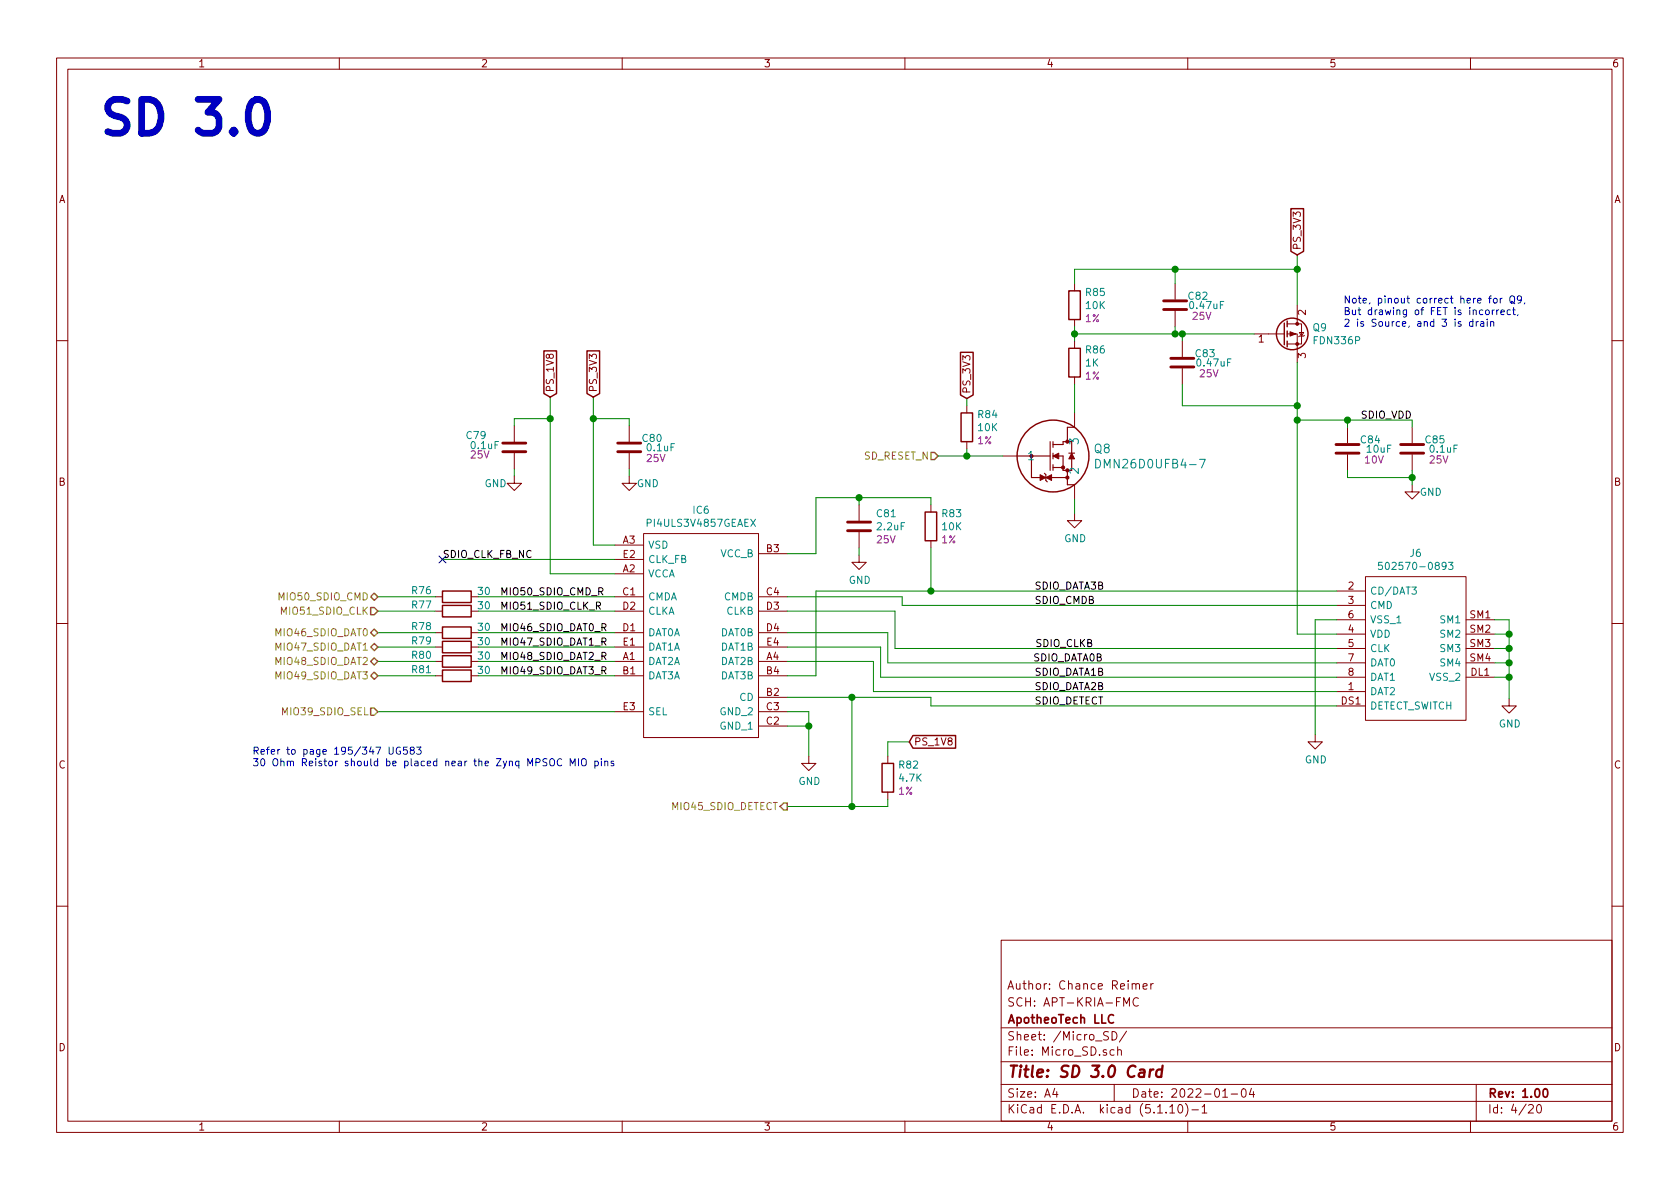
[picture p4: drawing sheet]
<svg xmlns="http://www.w3.org/2000/svg" width="297mm" height="210mm" viewBox="0 0 297 210" stroke-linecap="round" stroke-linejoin="round" font-family="sans-serif">
<g fill="none" stroke="#840000" stroke-width=".18">
<path d="M10 10.3h277v189.9h-277zM12 12.2h273v186.1h-273zM60 10.3v1.9M110 10.3v1.9M160 10.3v1.9M210 10.3v1.9M260 10.3v1.9M190 50.2v1.2M190 56.5v1.3M207.8 50.2v2.8M207.8 55v2.8M221.7 59h5.4"/>
<path d="M227.6 59h1.8v5.1M227.6 57.3h2.5v3.5h-2.5M229.4 54v3.3M229.7 58.8h.8l-.4 .6zM230.6 59.3l-.1 .1h-.8l-.1 .2M10 60.2h2M90.9 75.3v2.8M111.3 75.3v2.8M170.9 71.7v1.3M170.9 78.1v1.3M190 60.3v1.3M190 66.7v1.2"/>
<path d="M190 73v2.6M209 60.3v2.8M209 65.1v2.8M238.3 75.6v2.8M249.7 75.6v2.8M285 60.2h2M90.9 84.2v1.3h-1.2l1.2 1.2 1.3-1.2h-1.3M90.9 80.1v2.8M108.7 96.4h5.1M108.7 98.9h5.1M111.3 84.2v1.3h1.2l-1.2 1.2-1.3-1.2h1.3M111.3 80.1v2.8"/>
<path d="M113.8 94.4h20.3v36h-20.3zM134.1 97.9h5.1M151.9 98.2v1.2h1.3l-1.3 1.3-1.3-1.3h1.3M151.9 89.3v2.8M151.9 94.1v2.8M164.6 89.3v1.2M164.6 95.6v1.3M177.3 80.6h2.5M190 90.8v1.3h1.3l-1.3 1.2-1.3-1.2h1.3M190 85.7v2.6M238.3 80.4v2.8M249.7 85.7v1.3h1.3l-1.3 1.3-1.3-1.3h1.3"/>
<path d="M249.7 80.4v2.8M10 110.3h2M77 119.5h1.2M77 105.5h1.2M77 108.1h1.2M77 117h1.2M77 111.9h1.2M77 114.4h1.2M83.3 119.5h1.3M83.3 105.5h1.3M83.3 108.1h1.3M83.3 117h1.3"/>
<path d="M83.3 111.9h1.3M83.3 114.4h1.3M108.7 119.5h5.1M108.7 105.5h5.1M108.7 108.1h5.1M108.7 117h5.1M108.7 111.9h5.1M108.7 114.4h5.1M108.7 101.5h5.1M134.1 119.5h5.1M134.1 105.5h5.1M134.1 108.1h5.1"/>
<path d="M134.1 117h5.1M134.1 111.9h5.1M134.1 114.4h5.1M236.3 104.5h5.1M236.3 107.1h5.1M236.3 112.1h5.1M236.3 114.7h5.1M236.3 109.6h5.1M236.3 117.2h5.1M236.3 119.8h5.1M241.4 102h17.8v25.4h-17.8zM259.2 112.1h5.1"/>
<path d="M259.2 114.7h5.1M259.2 109.6h5.1M259.2 117.2h5.1M259.2 119.8h5.1M285 110.3h2M108.7 125.9h5.1M134.1 123.3h5.1M134.1 128.4h5.1M134.1 125.9h5.1M143 133.7v1.3h1.3l-1.3 1.3-1.3-1.3h1.3M157 133.7v1.3M232.5 129.9v1.3h1.3l-1.3 1.3-1.2-1.3h1.2"/>
<path d="M236.3 122.3h5.1M236.3 124.8h5.1M266.8 123.6v1.2h1.3l-1.3 1.3-1.2-1.3h1.2M157 140.1v1.2M10 160.2h2M177 166.3h108v32h-108zM198.7 177.9v-1.5l.5 1.1 .5-1.1v1.5M200.2 174.1l.1-.1a.37 .37 0 0 1 .5 .1v.8M200.8 174.1l.2-.2 .4 .1 .1 .9M201.3 176.6a.7 .7 0 0 0-.9 .2 .7 .7 0 0 0 .1 .9 .55 .55 0 0 0 .8 .1M202.1 174.4l.7-.1v-.3l-.5-.1-.2 .2 .1 .7h.6M203.5 173.9v1"/>
<path d="M203.9 173.9l-.3 .1-.1 .2M285 160.2h2M60 198.3v1.9M110 198.3v1.9M160 198.3v1.9M177 194.8h108M177 191.8h108M177 187.8h108M177 181.8h108M186.5 192.5l-.4 1h1M186.8 193v1M196 182.5l-.6-.1-.3 .3 .1 .3 .7 .4v.4l-.2 .1-.6-.1"/>
<path d="M196.6 182.4a.76 .76 0 0 1 .9 .8 .76 .76 0 0 1-.9 .7zM197 185.7l-.5-.1-.2 .3v.6l.2 .1 .5-.1M197 191.8v3M197.6 185.7h.1a.37 .37 0 0 1 .6 .1v.8M197.6 185.1v1.5M199.2 182.3l-1.3 2M206.8 195.8l.5-.5v1.5M206.8 196.8h.9M208.5 195.4l.1-.1a.8 .8 0 0 1 .5 .8 .8 .8 0 0 1-.5 .7 1 1 0 0 1-.1-1.4zM209.6 195.1a1.71 1.71 0 0 1 0 2.3M210 198.3v1.9M210.7 196.3h1.2"/>
<path d="M212.5 195.8l.5-.5v1.5M212.5 196.8h.9M216.2 194h.8M217.7 193.5h1.1M219.6 192.7l.4-.2a.94 .94 0 0 1 0 1.5 .82 .82 0 0 1-.4-1.3zM221.3 192.5l-.4 1h.9M221.6 193v1M260 198.3v1.9M261 191.8v6.5M270.3 195.5l.2-.2h.3l.3 .5-.9 1h.9M271.8 195.5l.4-.2a.94 .94 0 0 1 0 1.5 .79 .79 0 0 1-.4-1.3z"/>
</g>
<path d="M196.9 179.6a.59 .59 0 0 0-.8 0 .59 .59 0 0 0-.1 .7 .56 .56 0 0 0 .2 .5 .56 .56 0 0 0 .7 0M272.9 192.7l.4-.2a.94 .94 0 0 1 0 1.5l-.4-.3-.1-.6z" fill="none" stroke="#840000" stroke-width=".3"/>
<path d="M201.5 189.2h.8v1.2M203.4 189.1l-.2 1.3M203.9 189.1a.54 .54 0 0 0-.6 .4M205.5 189.2a.68 .68 0 0 0-1 .3l-.1 .6 .1 .2 .2 .1 .6-.1M205.6 188.4l-.3 2" fill="none" stroke="#840000" stroke-width=".41"/>
<g fill="none" stroke="#840000" stroke-width=".51">
<path d="M205.7 53.2h4.1M205.7 54.7h4.1M88.9 78.4h4.1M88.9 79.9h4.1M109.2 78.4h4.1M109.2 79.9h4.1M207 63.4h4.1M207 64.9h4.1M236.2 78.6h4.1M247.6 78.6h4.1M149.9 93.8h4M149.9 92.3h4"/>
<path d="M236.2 80.1h4.1M247.6 80.1h4.1"/>
</g>
<g fill="none" stroke="#840000" stroke-width=".25">
<path d="M228.2 36.9h2.3v7.5l-1.1 .7-1.2-.7zM189 51.4h2v5.1h-2zM227.1 57.1v3.9M227.6 56.8v1M227.6 58.5v1.1M96.2 62h2.2v7.6l-1.1 .6-1.1-.6zM103.8 62h2.2v7.6l-1.1 .6-1.1-.6zM169.8 62.3h2.3v7.5l-1.2 .7-1.1-.7zM169.9 73h2.1v5.1h-2.1zM189 61.6h2v5.1h-2zM227.6 60.3v1M163.6 90.5h2v5.1h-2z"/>
<path d="M78.2 118.5h5.1v2h-5.1zM78.2 104.5h5.1v2h-5.1zM78.2 107.1h5.1v2h-5.1zM78.2 115.9h5.1v2.1h-5.1zM78.2 110.9h5.1v2h-5.1zM78.2 113.4h5.1v2h-5.1zM156 135h2v5.1h-2zM161.4 130.1h7.6v2.2h-7.6l-.6-1.1z"/>
<circle cx="228.5" cy="59" r="2.79"/>
<circle cx="186.2" cy="80.6" r="6.3"/>
</g>
<path d="M193.7 81.2a.77 .77 0 0 1 .9 .8 .77 .77 0 0 1-.9 .7zM212.1 81.2h1l-.7 1.5M244.4 99.4h-.6l-.1 .6 .5-.1 .2 .3v.3l-.2 .2-.5-.1M256.1 99.4h.8l-.4 .5 .3 .1v.6l-.1 .1-.6-.1M249.6 103.8h.8l-.4 .5 .4 .1v.5l-.2 .2-.6-.2" fill="none" stroke="#008484" stroke-width=".18"/>
<g fill="#840000" stroke="#840000" stroke-width=".18">
<path d="M228.1 58.7l1 .3-1 .4z"/>
<path d="M183.9 83.9l1 .5-1 .6z"/>
<path d="M184.9 84.4l1-.5v1.1z"/>
<path d="M186.2 80.6l1-.5v1z"/>
<path d="M189.5 80.1l.5 1h-1z"/>
<circle cx="229.4" cy="60.8" r=".25"/>
<circle cx="229.4" cy="57.3" r=".25"/>
<circle cx="188" cy="82.7" r=".28"/>
<circle cx="188.7" cy="84.4" r=".28"/>
<circle cx="188.7" cy="83.2" r=".28"/>
<circle cx="188.7" cy="78.1" r=".28"/>
</g>
<g fill="none" stroke="#840000" stroke-width=".2">
<path d="M185.7 78.1v5.1M186.2 78.6h1.8v-.5h1.5v5.1h-1.5v-2.6h-1.8M186.2 78.1v1M190 75.6h-1.3v2.5M179.8 80.6h5.9M182.4 80.6v3.8h1.5M184.7 83.7l.2 .2v1.1l.3 .2M185.9 84.4h2.8M186.2 80.1v1M186.2 82.2v1M186.2 82.7h1.8M188.7 83.2v2.5h1.3"/>
<path d="M189 80.1h1"/>
</g>
<g fill="none" stroke="#008400" stroke-width=".18">
<path d="M190 59h31.7M190 57.8v2.5M207.8 47.6v2.6M207.8 57.8v1.2M209 59v1.3M229.4 47.6h-39.4v2.6M229.4 45.1v8.9M97.3 70.2v31.3h11.4M97.3 74h-6.4v1.3M104.9 74h6.4v1.3M104.9 70.2v26.2h3.8M170.9 70.5v1.2"/>
<path d="M170.9 79.4v1.2M190 67.9v5.1M209 67.9v3.8h20.4M229.4 74.3h20.3v1.3M229.4 64.1v48h6.9M238.3 74.3v1.3M78.2 98.9h30.5M90.9 82.9v1.3M111.3 82.9v1.3M151.9 88v1.3M151.9 96.9v1.3M164.6 89.3v-1.3h-20.3v9.9h-5.1"/>
<path d="M164.6 96.9v7.6M165.9 80.6h11.4M190 88.3v2.5M238.3 83.2v1.2h11.4M249.7 83.2v2.5M66.8 114.4h10.2M66.8 117h10.2M66.8 108.1h10.2M66.8 105.5h10.2M66.8 111.9h10.2M66.8 119.5h10.2M84.6 114.4h24.1"/>
<path d="M84.6 117h24.1M84.6 108.1h24.1M84.6 105.5h24.1M84.6 111.9h24.1M84.6 119.5h24.1M139.2 108.1h19v6.6h78.1M139.2 114.4h16.5v5.4h80.6M139.2 105.5h20.3v1.6h76.8M139.2 117h15.2v5.3h81.9M139.2 111.9h17.8v5.3h79.3M236.3 104.5h-92v15h-5.1M236.3 109.6h-3.8v20.3"/>
<path d="M264.3 109.6h2.5v14M264.3 114.7h2.5M264.3 117.2h2.5M264.3 119.8h2.5M264.3 112.1h2.5M66.8 125.9h41.9M139.2 123.3h25.4v1.5h71.7M139.2 125.9h3.8v7.8M139.2 128.4h3.8M150.6 123.3v19.3M160.8 131.2h-3.8v2.5M157 141.3v1.3h-17.8"/>
</g>
<path d="M164.6 80h.6l.7 .6-.7 .7h-.6zM65.5 107.4h.7l.6 .7-.6 .6h-.7zM65.5 117l.7-.7 .6 .7-.6 .6zM65.5 105.5l.7-.6 .6 .6-.6 .7zM65.5 114.4l.7-.6 .6 .6-.6 .7zM66.2 118.9l.6 .6-.6 .6-.7-.6zM66.2 111.2l.6 .7-.6 .6-.7-.6zM65.5 125.2h.7l.6 .7-.6 .6h-.7zM138.6 142h.6v1.3h-.6l-.7-.7z" fill="none" stroke="#848400" stroke-width=".25"/>
<g fill="none" stroke="#0000c2" stroke-width=".18">
<path d="M260.4 56.9h-.4l-.2 .2 .1 .6h.5M260.4 56.4v1.3M261 56.9v.8M261.4 56.9l-.4 .2M261.8 56.9h.5l.1 .8M262.4 57.2h-.5l-.2 .2 .1 .3h.6M262.8 54.9l.3-.1 .2 .2-.1 .6h-.3l-.2-.1zM263 56.4v.2M263 56.9v.8M263.2 52.8h.5M263.6 57l.1-.1h.3l.1 .8M263.6 56.9v.8"/>
<path d="M263.7 52.3l-.3 .2v1.1M263.9 54.8v.8M264.2 52.8h.3l.2 .2-.1 .5-.3 .1-.3-.2zM264.2 54.8l-.3 .2M264.6 54.8v.8M265 54.8l-.4 .2M265.3 52.8v.8M265.4 55.2l.6-.1-.1-.2-.3-.1-.2 .2v.6h.5M265.6 52.8l-.3 .2M267 52.5a.45 .45 0 0 1 .7 0 .88 .88 0 0 1-.2 1.1l-.4-.1a1.07 1.07 0 0 1-.1-1zM267.1 54.9l-.4-.1-.2 .2 .1 .6h.5M267.2 53.3l.6 .4"/>
<path d="M267.4 54.8h.5M267.6 54.4v1.1l.3 .1M268.4 55.6l-.1 .2M269 52.9l-.2 .2h-.4l-.1-.2 .1-.5 .4-.1 .1 .1a.84 .84 0 0 1-.3 1.2h-.2M269.6 53.5l-.1 .3M68.8 132.1v1l.2 .3h.3l.2-.3v-1M70.8 132.2a.59 .59 0 0 0-.8 .5 .59 .59 0 0 0 .8 .6v-.5h-.2M72 132.1h-.6l-.1 .6 .2-.1 .5 .1v.5l-.2 .2-.5-.2M72.8 132.7l-.3-.3 .3-.3h.2l.3 .3-.1 .1-.6 .2-.1 .2v.2l.3 .3 .3-.1 .2-.2v-.2l-.3-.2M73.7 132.1h.7l-.4 .5 .4 .1-.1 .6-.4 .1-.2-.2M97.3 134.3l.2-.1a.45 .45 0 0 1 .5 .4v.4l-.1 .4h-.5a1.07 1.07 0 0 1-.1-1.1zM99.3 134.3a.6 .6 0 0 0-.8 .4 .6 .6 0 0 0 .6 .7l.2-.1"/>
<path d="M100.8 135.4v-1.2l.4 .9 .5-.9v1.2M102.3 134.2v1.2M102.9 134.3a.45 .45 0 0 1 .7 0 .88 .88 0 0 1-.2 1.1h-.4a1.07 1.07 0 0 1-.1-1.1zM105.2 134.6h.3l.3 .2-.1 .6h-.5M105.2 134.6v1.3M106.3 134.2v.1M106.3 134.6v.8M106.9 134.7l.2-.1h.3l.1 .8M106.9 134.6v.8M108.5 134.6h-.3l-.2 .2 .1 .1 .4 .2v.3h-.5"/>
</g>
<path d="M44.4 18.2a1.42 1.42 0 0 1 1.5-.6 1.42 1.42 0 0 1 1.1 1.1 4.6 4.6 0 0 1-.5 4.6 1.43 1.43 0 0 1-2.3-.9 5.2 5.2 0 0 1 .2-4.2z" fill="none" stroke="#0000c2" stroke-width="1.2"/>
<g fill="#008400" stroke="#008400" stroke-width=".25">
<circle cx="150.6" cy="123.3" r=".51"/>
<circle cx="104.9" cy="74" r=".51"/>
<circle cx="97.3" cy="74" r=".51"/>
<circle cx="143" cy="128.4" r=".51"/>
<circle cx="150.6" cy="142.6" r=".51"/>
<circle cx="151.9" cy="88" r=".51"/>
<circle cx="266.8" cy="112.1" r=".51"/>
<circle cx="266.8" cy="114.7" r=".51"/>
<circle cx="266.8" cy="117.2" r=".51"/>
<circle cx="266.8" cy="119.8" r=".51"/>
<circle cx="207.8" cy="59" r=".51"/>
<circle cx="164.6" cy="104.5" r=".51"/>
<circle cx="170.9" cy="80.6" r=".51"/>
<circle cx="190" cy="59" r=".51"/>
<circle cx="249.7" cy="84.4" r=".51"/>
<circle cx="238.3" cy="74.3" r=".51"/>
<circle cx="229.4" cy="47.6" r=".51"/>
<circle cx="229.4" cy="74.3" r=".51"/>
<circle cx="229.4" cy="71.7" r=".51"/>
<circle cx="209" cy="59" r=".51"/>
<circle cx="207.8" cy="47.6" r=".51"/>
</g>
<path d="M77.6 98.3l1.2 1.2M78.8 98.3l-1.2 1.2" fill="none" stroke="#000084" stroke-width=".18"/>
<text font-size="8.3" fill="#0000c2" x="17.1" y="23.9">SD 3.0</text>
<text font-size="2.8" fill="#840000" x="178" y="190.5">Title: SD 3.0 Card</text>
<g font-size="2.1" fill="#008484">
<text x="181.5" y="81.4">1</text>
<text x="190.7" y="78.4" transform="rotate(-90 190.7 78.4)">3</text>
<text x="193.5" y="80.1">Q8</text>
<text x="194.7" y="82.8">DMN26D0UFB4-7</text>
<text x="190.7" y="84" transform="rotate(-90 190.7 84)">2</text>
</g>
<g font-size="2.1" fill="#840000">
<text x="178" y="178">SCH: APT-KRIA-FMC</text>
<text x="178" y="175">Author: Chance Reimer</text>
<text x="178" y="184">Sheet: /Micro_SD/</text>
<text x="178" y="181">ApotheoTech LLC</text>
<text x="178" y="186.7">File: Micro_SD.sch</text>
<text x="178" y="196.9">KiCad E.D.A. kicad (5.1.10)-1</text>
<text x="178" y="194.1">Size: A4</text>
<text x="200" y="194.1">Date: 2022-01-04</text>
<text x="263" y="194.1">Rev: 1.00</text>
<text x="263" y="196.9">Id: 4/20</text>
</g>
<g font-size="1.8" fill="#840000">
<text x="35" y="11.9">1</text>
<text x="85" y="11.9">2</text>
<text x="135" y="11.9">3</text>
<text x="185" y="11.9">4</text>
<text x="235" y="11.9">5</text>
<text x="285" y="11.9">6</text>
<text x="10.4" y="35.9">A</text>
<text x="285.4" y="35.9">A</text>
<text x="230" y="44.3" transform="rotate(-90 230 44.3)">PS_3V3</text>
<text x="230.9" y="55.7" transform="rotate(-90 230.9 55.7)">2</text>
<text x="222.5" y="60.6">1</text>
<text x="230.9" y="63.3" transform="rotate(-90 230.9 63.3)">3</text>
<text x="97.9" y="69.4" transform="rotate(-90 97.9 69.4)">PS_1V8</text>
<text x="105.5" y="69.4" transform="rotate(-90 105.5 69.4)">PS_3V3</text>
<text x="171.6" y="69.7" transform="rotate(-90 171.6 69.7)">PS_3V3</text>
<text x="10.4" y="85.9">B</text>
<text x="285.4" y="85.9">B</text>
<text x="110.1" y="101.2">A2</text>
<text x="110.1" y="96.1">A3</text>
<text x="110.2" y="98.7">E2</text>
<text x="135.5" y="97.7">B3</text>
<text x="110.1" y="105.3">C1</text>
<text x="110.1" y="107.8">D2</text>
<text x="135.5" y="105.3">C4</text>
<text x="135.5" y="107.8">D3</text>
<text x="238.4" y="104.3">2</text>
<text x="238.4" y="106.8">3</text>
<text x="110.1" y="111.6">D1</text>
<text x="135.5" y="111.6">D4</text>
<text x="238.4" y="111.9">4</text>
<text x="238.4" y="109.3">6</text>
<text x="259.9" y="109.3">SM1</text>
<text x="259.9" y="111.9">SM2</text>
<text x="110.1" y="116.7">A1</text>
<text x="110.1" y="119.2">B1</text>
<text x="110.2" y="114.2">E1</text>
<text x="135.5" y="116.7">A4</text>
<text x="135.5" y="119.2">B4</text>
<text x="135.6" y="114.2">E4</text>
<text x="238.4" y="114.4">5</text>
<text x="238.4" y="117">7</text>
<text x="238.4" y="119.5">8</text>
<text x="259.9" y="114.4">SM3</text>
<text x="259.9" y="117">SM4</text>
<text x="260.1" y="119.5">DL1</text>
<text x="110.2" y="125.6">E3</text>
<text x="135.5" y="123.1">B2</text>
<text x="135.5" y="125.6">C3</text>
<text x="237.2" y="124.6">DS1</text>
<text x="238.4" y="122">1</text>
<text x="135.5" y="128.1">C2</text>
<text x="161.6" y="131.8">PS_1V8</text>
<text x="10.4" y="135.9">C</text>
<text x="285.4" y="135.9">C</text>
<text x="10.4" y="185.9">D</text>
<text x="285.4" y="185.9">D</text>
<text x="35" y="199.9">1</text>
<text x="85" y="199.9">2</text>
<text x="135" y="199.9">3</text>
<text x="185" y="199.9">4</text>
<text x="235" y="199.9">5</text>
<text x="285" y="199.9">6</text>
</g>
<g font-size="1.8" fill="#008484">
<text x="192" y="52.3">R85</text>
<text x="210.2" y="53">C82</text>
<text x="192" y="54.7">10K</text>
<text x="210.5" y="54.7">0.47uF</text>
<text x="232.2" y="58.6">Q9</text>
<text x="192" y="64.8">1K</text>
<text x="192" y="62.5">R86</text>
<text x="211.5" y="63.2">C83</text>
<text x="211.8" y="64.8">0.47uF</text>
<text x="232.5" y="60.9">FDN336P</text>
<text x="82.5" y="77.6">C79</text>
<text x="173" y="73.9">R84</text>
<text x="173" y="76.2">10K</text>
<text x="83.4" y="79.4">0.1uF</text>
<text x="113.7" y="78.2">C80</text>
<text x="114.5" y="79.8">0.1uF</text>
<text x="240.7" y="78.4">C84</text>
<text x="241.8" y="80.1">10uF</text>
<text x="252.1" y="78.4">C85</text>
<text x="252.9" y="80.1">0.1uF</text>
<text x="85.7" y="86.2">GND</text>
<text x="112.6" y="86.2">GND</text>
<text x="251" y="87.7">GND</text>
<text x="114.7" y="93.2">PI4ULS3V4857GEAEX</text>
<text x="122.6" y="90.9">IC6</text>
<text x="155.1" y="91.5">C81</text>
<text x="155.2" y="93.8">2.2uF</text>
<text x="166.6" y="91.5">R83</text>
<text x="166.6" y="93.8">10K</text>
<text x="188.2" y="95.9">GND</text>
<text x="114.6" y="97">VSD</text>
<text x="114.6" y="99.6">CLK_FB</text>
<text x="127.4" y="98.5">VCC_B</text>
<text x="245.1" y="100.8">502570-0893</text>
<text x="249.4" y="98.5">J6</text>
<text x="72.9" y="105.1">R76</text>
<text x="72.9" y="107.6">R77</text>
<text x="84.6" y="105.2">30</text>
<text x="84.6" y="107.7">30</text>
<text x="114.6" y="102.1">VCCA</text>
<text x="114.6" y="106.2">CMDA</text>
<text x="128" y="106.2">CMDB</text>
<text x="150.1" y="103.2">GND</text>
<text x="242.2" y="105.2">CD/DAT3</text>
<text x="242.2" y="107.7">CMD</text>
<text x="72.9" y="111.4">R78</text>
<text x="72.9" y="114">R79</text>
<text x="84.6" y="111.6">30</text>
<text x="114.6" y="112.5">DAT0A</text>
<text x="114.6" y="108.7">CLKA</text>
<text x="127.5" y="112.5">DAT0B</text>
<text x="128.4" y="108.7">CLKB</text>
<text x="242.2" y="112.8">VDD</text>
<text x="242.2" y="110.2">VSS_1</text>
<text x="254.8" y="110.2">SM1</text>
<text x="254.8" y="112.8">SM2</text>
<text x="72.9" y="119">R81</text>
<text x="72.9" y="116.5">R80</text>
<text x="84.6" y="119.2">30</text>
<text x="84.6" y="116.6">30</text>
<text x="84.6" y="114.1">30</text>
<text x="114.6" y="117.6">DAT2A</text>
<text x="114.6" y="115.1">DAT1A</text>
<text x="127.5" y="117.6">DAT2B</text>
<text x="127.5" y="115.1">DAT1B</text>
<text x="242.2" y="115.3">CLK</text>
<text x="242.2" y="117.9">DAT0</text>
<text x="254.8" y="115.3">SM3</text>
<text x="254.8" y="117.9">SM4</text>
<text x="114.6" y="120.1">DAT3A</text>
<text x="127.5" y="120.1">DAT3B</text>
<text x="130.8" y="123.9">CD</text>
<text x="242.2" y="122.9">DAT2</text>
<text x="242.2" y="125.5">DETECT_SWITCH</text>
<text x="242.2" y="120.4">DAT1</text>
<text x="252.9" y="120.4">VSS_2</text>
<text x="114.6" y="126.5">SEL</text>
<text x="127.5" y="129">GND_1</text>
<text x="127.5" y="126.5">GND_2</text>
<text x="265" y="128.6">GND</text>
<text x="159" y="135.9">R82</text>
<text x="230.7" y="135">GND</text>
<text x="141.2" y="138.8">GND</text>
<text x="159.1" y="138.2">4.7K</text>
</g>
<g font-size="1.8" fill="#0000c2">
<text x="237.5" y="53.7">Note, pinout correct here for Q9,</text>
<text x="237.5" y="55.7">But drawing of FET is incorrect,</text>
<text x="237.5" y="57.8">2 is Source, and 3 is drain</text>
<text x="44.6" y="133.4">Refer to page 195/347 UG583</text>
<text x="44.6" y="135.5">30 Ohm Reistor should be placed near the Zynq MPSOC MIO pins</text>
</g>
<g font-size="1.8" fill="#840084">
<text x="191.9" y="57">1%</text>
<text x="210.9" y="56.6">25V</text>
<text x="191.9" y="67.1">1%</text>
<text x="212.2" y="66.7">25V</text>
<text x="83.3" y="81.1">25V</text>
<text x="114.4" y="81.7">25V</text>
<text x="172.8" y="78.6">1%</text>
<text x="241.4" y="82">10V</text>
<text x="252.8" y="82">25V</text>
<text x="155.1" y="96.1">25V</text>
<text x="166.5" y="96.1">1%</text>
<text x="158.9" y="140.5">1%</text>
</g>
<g font-size="1.8">
<text x="240.5" y="74">SDIO_VDD</text>
<text x="78.2" y="98.7">SDIO_CLK_FB_NC</text>
<text x="88.4" y="105.3">MIO50_SDIO_CMD_R</text>
<text x="88.4" y="107.8">MIO51_SDIO_CLK_R</text>
<text x="182.9" y="106.8">SDIO_CMDB</text>
<text x="182.9" y="104.3">SDIO_DATA3B</text>
<text x="88.4" y="111.6">MIO46_SDIO_DAT0_R</text>
<text x="88.4" y="119.2">MIO49_SDIO_DAT3_R</text>
<text x="88.4" y="116.7">MIO48_SDIO_DAT2_R</text>
<text x="88.4" y="114.2">MIO47_SDIO_DAT1_R</text>
<text x="182.6" y="117">SDIO_DATA0B</text>
<text x="182.9" y="119.5">SDIO_DATA1B</text>
<text x="183" y="114.4">SDIO_CLKB</text>
<text x="182.9" y="124.6">SDIO_DETECT</text>
<text x="182.9" y="122">SDIO_DATA2B</text>
</g>
<g font-size="1.8" fill="#848400">
<text x="152.7" y="81.3">SD_RESET_N</text>
<text x="49.7" y="106.2">MIO50_SDIO_CMD</text>
<text x="49" y="112.5">MIO46_SDIO_DAT0</text>
<text x="50" y="108.7">MIO51_SDIO_CLK</text>
<text x="49" y="117.6">MIO48_SDIO_DAT2</text>
<text x="49" y="115.1">MIO47_SDIO_DAT1</text>
<text x="49" y="120.1">MIO49_SDIO_DAT3</text>
<text x="50.2" y="126.5">MIO39_SDIO_SEL</text>
<text x="119" y="143.3">MIO45_SDIO_DETECT</text>
</g>
</svg>
